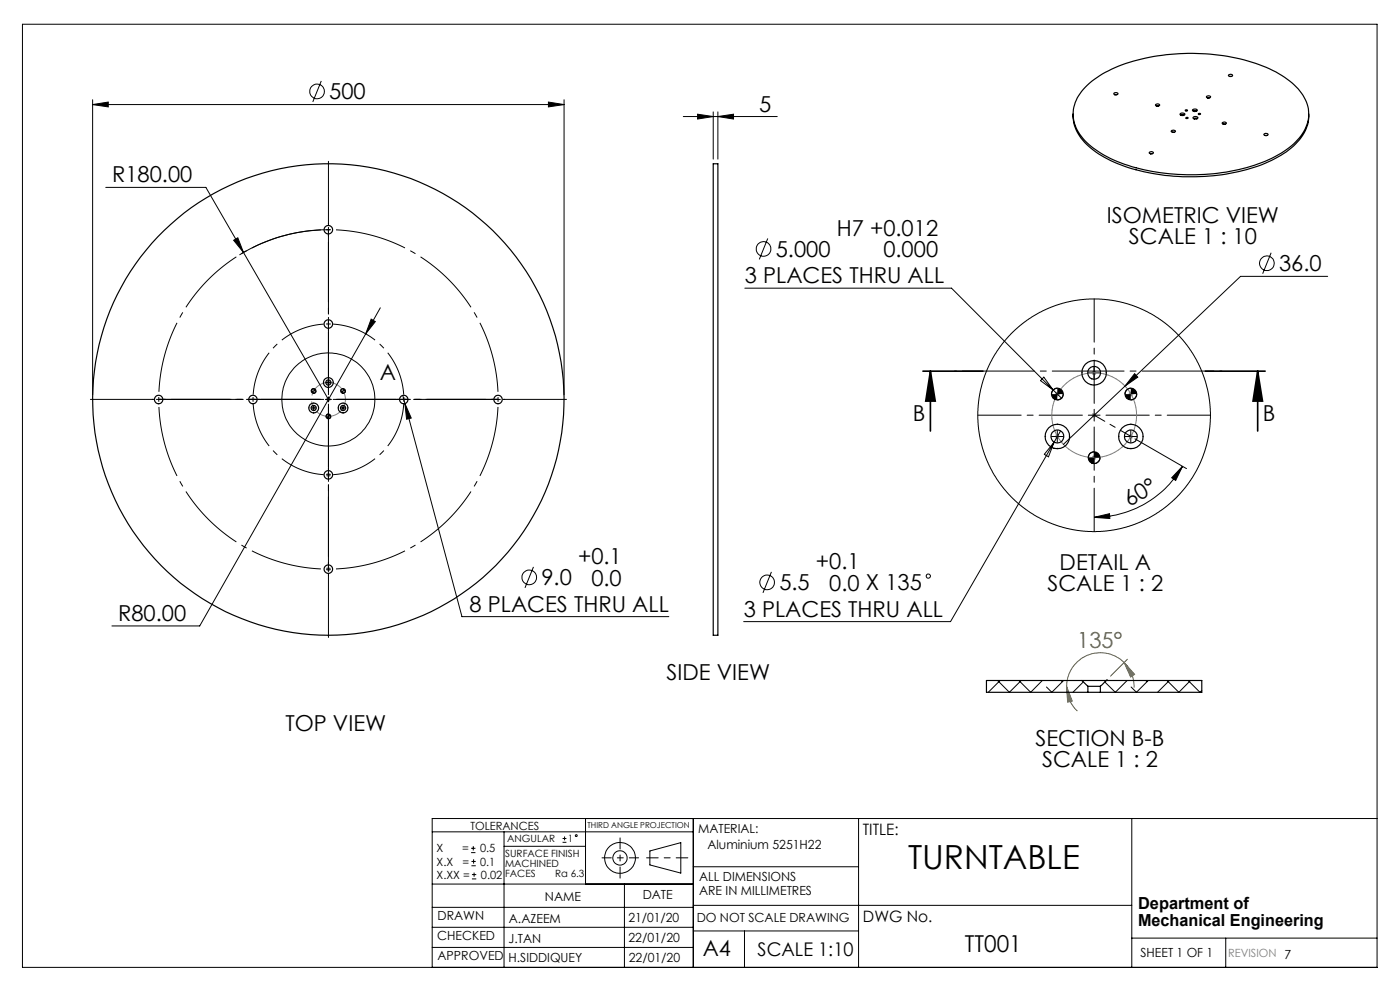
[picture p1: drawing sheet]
<svg xmlns="http://www.w3.org/2000/svg" width="297mm" height="210mm" viewBox="0 0 297 210" stroke-linecap="round" stroke-linejoin="round" font-family="sans-serif">
<g fill="none" stroke="#000" stroke-width=".21">
<path d="M4.8 5.1h287.3v200.1h-287.3zM68.2 17.2l-1.8 4.4M19.6 22.2l3.4-.5v1zM19.6 21.2v62.5M19.6 22.2h100.1M22.4 39.7h21.3l7.9 13.8M116.3 21.7l3.4 .5-3.4 .5zM119.7 21.2v62.5M145 24.7h19.9M148 24.2l3.3 .5-3.3 .6zM151.3 23.7v10.1M152.3 24.7l3.3-.5v1.1z"/>
<path d="M152.3 23.7v10.1M49.6 51l.8-.6 1.2 3.1zM51.6 53.5l18.1 31.2M70.1 48.7a36.3 36.3 0 0 0-19.3 5.4M162.9 50.6l-1.8 4.4M269.7 53.6l-1.8 4.5M281.7 58.6h-18.5l-37.6 35.7M77.6 70.8l-35.2 62h-18.7M78.7 67.7l.9 .5-2 2.6zM80.7 65.3l-3.1 5.5M158 61.1h43.9l21.5 21.6M230.9 79.1h2.5"/>
<path d="M232.1 77.8v2.6M240.7 79.3l.7 .7-2.7 1.9zM66 86.5h1M66.5 82.4l-.3 .2-.2 .3M66.5 86v1M67 82.9v.3l-.5 .2M69.1 81.1h1.1M69.1 84.7h1.1M69.7 87.8l-.3 .1-.3 .4M69.7 80.6v1M69.7 84.2v1M70.2 88.3l-.2 .5h-.3"/>
<path d="M72.3 86.5h1M72.8 82.4l-.4 .2-.1 .3M72.8 86v1M73.3 82.9l-.2 .4-.3 .1M85.4 83.9l.5 1.7M85.9 85.6l1.3 3.1-.9 .2zM85.9 85.6l12.1 45.2h43.9M105.2 84.7h1M105.7 84.2v1M221.4 80l2 2.7-2.7-2zM223.1 92.6h2.5M223.4 82.7l1.8 1.8"/>
<path d="M223.6 93.8l-22 38.1h-43.8M223.6 93.8l-1.2 3.1-.9-.5zM224.3 91.3v2.5M224.3 82.3l-.1 .1a1.22 1.22 0 0 0-1.1 1.2M225 91.4l-1.4 2.4M225.6 83.6v.1a1.22 1.22 0 0 1-1.3 1.1M232.1 95.8h-.1a1.22 1.22 0 0 0-1.1 1.3M233.4 97.1a1.33 1.33 0 0 1-1.3 1.2M238.7 92.6h2.5M239.9 91.3v2.5M239.9 82.3l-.2 .1a1.22 1.22 0 0 0-1 1.2M240.8 93.1l10.9 6.3"/>
<path d="M241.2 83.6l-.1 .1a1.22 1.22 0 0 1-1.2 1.1M250.9 98.9l-1.5 3-.8-.6zM250.9 98.9a21.6 21.6 0 0 1-18.8 10.8M232.1 109.7l3.3-.7v1zM113.2 120.3l-1.8 4.4M163.7 121.3l-1.8 4.5M234.9 144.1l-.5 .5M91.7 176.5h55.4M106.9 176.5v28.7M106.9 179.5h17.3M124.2 173.6v13.9M147.1 173.6v31.6"/>
<path d="M182.1 173.6v31.6M240.1 173.6v31.6M292.1 173.6h-200.4v31.6M91.7 196.7h55.4M91.7 192.5h55.4M91.7 187.5h55.4M132.5 187.5v17.7M137.9 180.5l6.5-1.8v6.5l-6.5-1.7zM147.1 183.9h35M147.1 197.5h35M147.1 192h93M157.9 197.5v7.7"/>
<path d="M240.1 199h52M260 199v6.2M91.7 201h55.4"/>
<circle cx="67.3" cy="19.4" r="1.55"/>
<circle cx="162" cy="52.8" r="1.56"/>
<circle cx="268.8" cy="55.8" r="1.56"/>
<circle cx="69.7" cy="84.7" r="9.9"/>
<circle cx="112.3" cy="122.5" r="1.55"/>
<circle cx="162.7" cy="123.5" r="1.55"/>
<circle cx="196.9" cy="122.2" r=".46"/>
<circle cx="131.5" cy="182" r="1.52"/>
<circle cx="131.5" cy="182" r="3.3"/>
</g>
<path d="M145.9 182h-8.7" fill="none" stroke="#000" stroke-width=".21" stroke-dasharray="15.2 1.3 1.3 1.3" stroke-dashoffset="12.8"/>
<path d="M131.5 177.7v8.6" fill="none" stroke="#000" stroke-width=".21" stroke-dasharray="15.2 1.3 1.3 1.3" stroke-dashoffset="12.9"/>
<path d="M127.7 182h7.8" fill="none" stroke="#000" stroke-width=".21" stroke-dasharray="15.2 1.3 1.3 1.3" stroke-dashoffset="13.3"/>
<path d="M195.8 78.7h12.7M197.4 78.7l1 6.4h-2zM197.4 78.7v12.7M255.7 78.7h12.7M266.8 78.7l1 6.4h-2zM266.8 78.7v12.7" fill="none" stroke="#000" stroke-width=".35"/>
<g fill="none" stroke="#808080" stroke-width=".21">
<path d="M231.6 79.1h1M231.7 78.7l.7 .7M232.1 78.6v1M232.4 78.7l-.7 .7M66 82.9h1M66 86.5h1M66.2 86.2l.7 .7M66.2 82.6l.7 .7M66.5 82.4v1M66.5 86v1M66.9 86.2l-.7 .7M66.9 82.6l-.7 .7"/>
<path d="M69.1 81.1h1.1M69.1 88.3h1.1M69.1 84.7h1.1M69.3 80.8l.7 .7M69.3 88l.7 .7M69.3 84.4l.7 .7M69.7 80.6v1M69.7 84.2v1M69.7 87.8v1M70 80.8l-.7 .7M70 88l-.7 .7M70 84.4l-.7 .7"/>
<path d="M72.3 82.9h1M72.3 86.5h1M72.4 82.6l.7 .7M72.4 86.2l.7 .7M72.8 82.4v1M72.8 86v1M73.1 82.6l-.7 .7M73.1 86.2l-.7 .7M223.8 83.6h1M223.8 92.6h1M223.9 92.2l.7 .7M223.9 83.2l.7 .8"/>
<path d="M224.3 83.1v1M224.3 92.1v1M224.6 92.2l-.7 .7M224.6 83.2l-.7 .8M231.6 97.1h1M231.6 88.1h1M231.7 96.7l.7 .7M231.7 87.7l.7 .7M232.1 87.6v1M232.1 96.6v1M232.4 96.7l-.7 .7M232.4 87.7l-.7 .7"/>
<path d="M239.4 83.6h1M239.4 92.6h1M239.5 83.2l.7 .8M239.5 92.2l.7 .7M239.9 83.1v1M239.9 92.1v1M240.2 83.2l-.7 .8M240.2 92.2l-.7 .7M69.1 100.7h1.1M69.3 100.4l.7 .7M69.7 100.3v.9M70 100.4l-.7 .7"/>
<path d="M69.1 120.7h1.1M69.3 120.4l.7 .7M69.7 120.3v.9M70 120.4l-.7 .7"/>
</g>
<path d="M239.2 139.8l-3.6 3.6M226.3 145.6l1.2 3.1-1 .2zM226.3 145.6a7.3 7.3 0 0 0 2.3 5.2M238.5 140.5l2.2 2.5-.8 .6zM238.5 140.5a7.1 7.1 0 0 0-7.8-1.5 7.1 7.1 0 0 0-4.4 6.6M238.5 140.5a7.4 7.4 0 0 1 2.1 5.4" fill="none" stroke="#808000" stroke-width=".21"/>
<g fill="none" stroke="#000" stroke-width=".21" stroke-dasharray="15.2 1.3 1.3 1.3" stroke-linecap="butt">
<path d="M69.7 48.7h-.5M69.7 48.7h.5M69.7 68.7h-.5M69.7 68.7h.5M33.7 84.7v.5M33.7 84.7v-.5M53.7 84.7v.5M53.7 84.7v-.5M85.7 84.7v-.5M85.7 84.7v.5M69.7 100.7h.5M69.7 100.7h-.5"/>
<path d="M69.7 120.7h.5M69.7 120.7h-.5"/>
</g>
<path d="M68.7 48.7a36 36 0 0 0-35 35M33.7 85.7a36 36 0 0 0 35 35M105.7 83.7a36 36 0 0 0-35-35M70.7 120.7a36 36 0 0 0 35-35" fill="none" stroke="#000" stroke-width=".21" stroke-dasharray="15.2 1.3 1.3 1.3" stroke-dashoffset="-.6" stroke-linecap="butt"/>
<path d="M68.7 68.8a16 16 0 0 0-15 14.9M53.7 85.7a16 16 0 0 0 15 15M85.6 83.7a16 16 0 0 0-14.9-14.9M70.7 100.7a16 16 0 0 0 14.9-15" fill="none" stroke="#000" stroke-width=".21" stroke-dasharray="15.2 1.3 1.3 1.3" stroke-dashoffset="5.6" stroke-linecap="butt"/>
<path d="M73.1 83.7a3.6 3.6 0 0 0-6-1.5 3.6 3.6 0 0 0 1.6 6 3.6 3.6 0 0 0 4.5-4.3l-.1-.2" fill="none" stroke="#808080" stroke-width=".21" stroke-dasharray="15.2 1.3 1.3 1.3" stroke-dashoffset="5.8" stroke-linecap="butt"/>
<g fill="none" stroke="#000" stroke-width=".21" stroke-dasharray="15.2 1.3 1.3 1.3">
<path d="M69.7 48.7v-.5M69.7 48.7v.5M69.7 47.7v-.4M69.7 49.7v.4M69.7 68.7v-.5M69.7 68.7v.5M69.7 67.7v-.4M69.7 69.7v.4M229.6 79.1h-.1M232.1 76.6v-.2M234.6 79.1h.1M32.7 84.7h-.4"/>
<path d="M33.7 84.7h-.5M33.7 84.7h.5M34.7 84.7h.4M52.7 84.7h-.4M53.7 84.7h-.5M53.7 84.7h.5M54.7 84.7h.4M65.6 86.5h-.1M66.6 85.5h.1M66.6 87.5v.1M67.6 86.5h.1M68.7 81.1h-.1"/>
<path d="M69.7 80.1h.1M69.7 82.1v.1M69.7 84.7v-.5M69.7 84.7h-.5M69.7 84.7v.5M69.7 84.7h.5M69.7 99.7v-.4M70.7 81.1h.1M71.8 86.5h-.1M72.8 85.5h.1M72.8 87.5v.1M73.8 86.5h.1"/>
<path d="M84.7 84.7h-.4M85.7 84.7h.5M85.7 84.7h-.5M86.7 84.7h.4M104.7 84.7h-.4M106.7 84.7h.4M221.8 92.6h-.1M224.3 90.1v-.2M224.3 95.1v.1M226.8 92.6h.2M232.1 81.6v.1M232.1 88.1v-1.3"/>
<path d="M232.1 88.1h-1.2M232.1 88.1v1.2M232.1 88.1h1.3M237.4 92.6h-.1M239.9 90.1v-.2M239.9 95.1v.1M242.4 92.6h.1M69.7 119.7v-.4M69.7 100.7v.5M69.7 100.7v-.5M69.7 101.7v.4M69.7 120.7v.5"/>
<path d="M69.7 120.7v-.5M69.7 121.7v.4"/>
</g>
<path d="M229.6 88.1h-22.1M232.1 85.6v-22.2M232.1 90.6v22.1M234.6 88.1h22.2" fill="none" stroke="#000" stroke-width=".21" stroke-dasharray="15.2 1.3 1.3 1.3" stroke-dashoffset="6.1"/>
<g fill="none" stroke="#808080" stroke-width=".21" stroke-dasharray="15.2 1.3 1.3 1.3">
<path d="M228.6 79.8l-.8 .4M229.5 79.5l-.9 .3M230.4 79.2l-.9 .3M231.3 79.1l-.9 .1M232.3 79.1h-1M233.2 79.1h-.9M234.1 79.3l-.9-.2M235.1 79.6l-1-.3M235.9 79.9l-.8-.3M223.1 87.9l.1 1M223.2 88.9l.1 .9M223.2 87l-.1 .9"/>
<path d="M223.3 89.8l.2 .9M223.4 86l-.2 1M223.5 90.7l.3 .9M223.6 85.1l-.2 .9M223.8 91.6l.5 .8M224 84.3l-.4 .8M224.3 92.4l.5 .8M224.4 83.4l-.4 .9M224.8 93.2l.5 .8M224.9 82.7l-.5 .7M225.3 94l.7 .7M225.5 81.9l-.6 .8"/>
<path d="M226 94.7l.7 .6M226.2 81.3l-.7 .6M226.7 95.3l.8 .5M227 80.7l-.8 .6M227.5 95.8l.8 .4M227.8 80.2l-.8 .5M228.3 96.2l.9 .4M229.2 96.6l.9 .2M230.1 96.8l.9 .2M231 97l1 .1M232 97.1l.9-.1M232.9 97l.9-.1"/>
<path d="M233.8 96.9l1-.2M234.8 96.7l.8-.3M235.6 96.4l.9-.5M236.5 95.9l.8-.5M236.8 80.4l-.9-.5M237.3 95.4l.7-.5M237.5 80.9l-.7-.5M238 94.9l.7-.7M238.3 81.5l-.8-.6M238.7 94.2l.6-.7M238.9 82.2l-.6-.7M239.3 93.5l.5-.8"/>
<path d="M239.5 82.9l-.6-.7M239.8 92.7l.5-.8M240 83.7l-.5-.8M240.3 91.9l.3-.9M240.4 84.6l-.4-.9M240.6 91l.3-.9M240.7 85.4l-.3-.8M240.9 90.1l.2-.9M241 86.4l-.3-1M241.1 89.2v-1M241.1 87.3l-.1-.9M241.1 88.2v-.9"/>
</g>
<path d="M33.7 84.7h72" fill="none" stroke="#000" stroke-width=".21" stroke-dasharray="15.2 1.3 1.3 1.3" stroke-dashoffset=".2"/>
<path d="M202.5 78.7h56.7" fill="none" stroke="#000" stroke-width=".21" stroke-dasharray="15.2 1.3 1.3 1.3" stroke-dashoffset="-1.7"/>
<path d="M232.1 88.1l7.8 4.5" fill="none" stroke="#000" stroke-width=".21" stroke-dasharray="15.2 1.3 1.3 1.3" stroke-dashoffset="12.6"/>
<path d="M68.7 84.7h-35.5M69.7 83.7v-35.5M69.7 85.7v35.5M70.7 84.7h35.5" fill="none" stroke="#000" stroke-width=".21" stroke-dasharray="15.2 1.3 1.3 1.3" stroke-dashoffset="-.6"/>
<path d="M68.7 84.7h-49.5M69.7 83.7v-49.5M69.7 85.7v49.5M70.7 84.7h49.5" fill="none" stroke="#000" stroke-width=".21" stroke-dasharray="15.2 1.3 1.3 1.3" stroke-dashoffset="1.9"/>
<g fill="#000">
<path d="M266.8 78.7l1 6.4h-2zM197.4 78.7l1 6.4h-2z"/>
<path d="M230.9 97.1a1.26 1.26 0 0 0 1.2 1.2v-1.2zM232.1 95.8v1.3h1.3v-.2a1.29 1.29 0 0 0-1.3-1.1zM238.7 83.6v.1a1.22 1.22 0 0 0 1.2 1.1v-1.2zM239.9 82.3v1.3h1.3a1.33 1.33 0 0 0-1.3-1.3zM223.1 83.6v.1a1.22 1.22 0 0 0 1.2 1.1v-1.2zM224.3 82.3v1.3h1.3a1.26 1.26 0 0 0-1.3-1.3z"/>
<path d="M232.1 109.7l3.3-.7v1zM250.9 98.9l-1.5 3-.8-.6z"/>
</g>
<path d="M238.5 140.5l2.2 2.5-.8 .6zM226.3 145.6l1.2 3.1-1 .2z" fill="#808000"/>
<g fill="#000">
<path d="M19.6 22.2l3.4-.5v1zM116.3 21.7l3.4 .5-3.4 .5zM85.9 85.6l.4 3.3 .9-.2zM78.7 67.7l-1.1 3.1 2-2.6zM49.6 51l2 2.5-1.2-3.1zM240.7 79.3l-2 2.6 2.7-1.9z"/>
<path d="M148 24.2l3.3 .5-3.3 .6zM152.3 24.7l3.3-.5v1.1z"/>
<path d="M69.1 88.3l.3 .5h.3v-.5zM69.7 87.8v.5h.5l-.2-.4zM72.3 82.9l.1 .3 .4 .2v-.5zM72.8 82.4v.5h.5l-.1-.3zM66 82.9l.1 .3 .4 .2v-.5zM66.5 82.4v.5h.5v-.3z"/>
</g>
<g fill="none" stroke="#000" stroke-width=".25">
<path d="M230.6 18.1a27.4 27.4 0 0 1 14.1-6.1 43.3 43.3 0 0 1 26 3.3 12.8 12.8 0 0 1 6.8 7.3 8.1 8.1 0 0 1-3.1 7.9 30.1 30.1 0 0 1-16.1 6.3 42.8 42.8 0 0 1-23.4-3.5 13.1 13.1 0 0 1-7-7.2 8 8 0 0 1 2.7-8zM236.3 19.8l.3-.1a.33 .33 0 0 1 .4 0 .33 .33 0 0 1 .1 .3l-.1 .1a.44 .44 0 0 1-.7-.3zM260.7 15.9l.1-.1a.36 .36 0 0 1 .4-.1 .36 .36 0 0 1 .2 .4l-.2 .1a.33 .33 0 0 1-.4 0 .33 .33 0 0 1-.1-.3zM260.9 16.2h.3M151.3 34.7h1v100.1h-1zM227.6 24.2a9 9 0 0 0 4.4 7.6 31.8 31.8 0 0 0 16.1 5.5 41.3 41.3 0 0 0 22.4-3.7 12.4 12.4 0 0 0 7-7.7l.1-1.7M236.5 20.1h.4M243.8 32.3a.48 .48 0 0 1 .5-.1 .48 .48 0 0 1 .4 .3l-.2 .1a.47 .47 0 0 1-.7-.3zM244.1 32.6h.3M245.2 22.1h.2a.32 .32 0 0 1 .4-.1 .32 .32 0 0 1 .1 .4v.1a.44 .44 0 0 1-.8-.3zM245.4 22.5h.3M248.5 27.7l.2-.1a.31 .31 0 0 1 .4 0 .31 .31 0 0 1 .2 .4l-.2 .1a.34 .34 0 0 1-.4 0 .34 .34 0 0 1-.2-.4z"/>
<path d="M248.7 28.1h.4M250.3 24.2l.4-.2a.41 .41 0 0 1 .4 0 .41 .41 0 0 1 .2 .4l-.6 .1zM250.6 24.5v-.1a.3 .3 0 0 1 .5 .1M251.5 23.3l.4 .1a.23 .23 0 0 1-.2 .2 .23 .23 0 0 1-.2-.3zM251.6 25l.4-.1a.2 .2 0 0 1-.2 .3 .2 .2 0 0 1-.2-.2zM253 23.3l.2-.1a.42 .42 0 0 1 .5-.1 .42 .42 0 0 1 .2 .4v.1a.51 .51 0 0 1-.9-.3zM253.2 24.9l.2-.2a.37 .37 0 0 1 .5 0 .37 .37 0 0 1 .1 .5l-.4 .1a.31 .31 0 0 1-.4-.1 .31 .31 0 0 1 0-.3zM253.2 23.6a.3 .3 0 0 1 .6 0M253.3 25.2l.2-.1 .4 .1M255.9 20.5a.43 .43 0 0 1 .5-.2 .43 .43 0 0 1 .4 .4h-.2a.44 .44 0 0 1-.7-.2zM256.2 20.8h.3M259.3 26.1a.48 .48 0 0 1 .5-.2 .48 .48 0 0 1 .3 .3l-.1 .1a.44 .44 0 0 1-.7-.2z"/>
<path d="M259.5 26.3h.4M268.2 28.4l.2-.1a.32 .32 0 0 1 .4 0 .32 .32 0 0 1 .1 .4h-.2a.31 .31 0 0 1-.4 .1 .31 .31 0 0 1-.1-.4zM268.4 28.7h.3M229.5 144.3h5.2M229.5 144.3h-20.2v2.6h21.5M229.5 144.3l1.3 1.3M230.8 145.6h2.6M230.8 146.9h2.6M230.8 145.6v1.3M233.4 145.6v1.3M234.7 144.3l-1.3 1.3M234.7 144.3h20.3v2.6h-21.6"/>
<circle cx="254.5" cy="24.2" r=".21"/>
<circle cx="69.7" cy="48.7" r=".9"/>
<circle cx="69.7" cy="68.7" r=".9"/>
<circle cx="232.1" cy="79.1" r="1.37"/>
<circle cx="232.1" cy="79.1" r="2.6"/>
<circle cx="33.7" cy="84.8" r=".89"/>
<circle cx="53.7" cy="84.8" r=".89"/>
<circle cx="66.5" cy="82.9" r=".5"/>
<circle cx="66.5" cy="86.5" r=".55"/>
<circle cx="66.6" cy="86.5" r="1.04"/>
<circle cx="69.6" cy="84.8" r="50"/>
<circle cx="69.7" cy="81.1" r="1.05"/>
<circle cx="69.7" cy="81.1" r=".56"/>
<circle cx="69.7" cy="88.3" r=".5"/>
<circle cx="72.8" cy="82.9" r=".5"/>
<circle cx="72.8" cy="86.5" r="1.05"/>
<circle cx="72.8" cy="86.5" r=".55"/>
<circle cx="85.7" cy="84.8" r=".89"/>
<circle cx="105.7" cy="84.8" r=".89"/>
<circle cx="224.3" cy="92.6" r="1.37"/>
<circle cx="224.3" cy="92.6" r="2.6"/>
<circle cx="224.3" cy="83.6" r="1.24"/>
<circle cx="232.1" cy="97.1" r="1.24"/>
<circle cx="239.9" cy="92.6" r="1.37"/>
<circle cx="239.9" cy="92.6" r="2.6"/>
<circle cx="239.9" cy="83.6" r="1.24"/>
<circle cx="69.7" cy="100.7" r=".9"/>
<circle cx="69.7" cy="120.7" r=".9"/>
</g>
<g fill="none" stroke="#000" stroke-width=".21">
<path d="M211.6 144.3l2.5 2.6 2.5-2.6M212.2 144.3l-2.5 2.6M216.1 144.3l2.6 2.6 2.4-2.6M225.1 144.3l.3 .3M225.6 144.3l-2.5 2.6-1.1-1.2M229.8 144.6l-2.2 2.3M239.1 144.3l-2.5 2.6-2.2-2.2M243.1 144.3l.2 .3M243.6 144.3l-2.5 2.6-1.1-1.2M247.6 144.3l2.5 2.6 2.5-2.6M248.1 144.3l-2.5 2.6M252.1 144.3l2.5 2.6 .4-.4"/>
<path d="M99.9 179.9h1M100.4 179.5v.9M119.3 178.7h.9M119.3 177.9h.9M119.8 177.4v.9M99.9 180.9h1M100 183.6h.9M100 182.7h.9M100.1 186.4h.9M100.1 185.5h.9M100.5 182.3v.9M100.6 185.1v.9"/>
<circle cx="232.1" cy="88.1" r="24.7"/>
<circle cx="122.2" cy="177.3" r=".2"/>
</g>
<text font-size="7.1" x="192.6" y="184.3">TURNTABLE</text>
<text font-size="4.9" x="204.7" y="201.9">TT001</text>
<g font-size="4.7">
<text x="69.8" y="21.1">500</text>
<text x="161" y="23.7">5</text>
<text x="23.8" y="38.7">R180.00</text>
<text x="234.8" y="47.3">ISOMETRIC VIEW</text>
<text x="177.5" y="50">H7 +0.012</text>
<text x="239.5" y="51.8">SCALE 1 : 10</text>
<text x="164.6" y="54.5">5.000</text>
<text x="187.4" y="54.6">0.000</text>
<text x="271.3" y="57.5">36.0</text>
<text x="158" y="60.1">3 PLACES THRU ALL</text>
<text x="80.6" y="80.6">A</text>
<text x="193.6" y="89.3">B</text>
<text x="267.9" y="89.3">B</text>
<text x="239.6" y="107.6" transform="rotate(-31 239.6 107.6)">60°</text>
<text x="122.6" y="119.7">+0.1</text>
<text x="114.9" y="124.2">9.0</text>
<text x="125.5" y="124.2">0.0</text>
<text x="165.3" y="125.2">5.5</text>
<text x="173.1" y="120.8">+0.1</text>
<text x="175.9" y="125.3">0.0 X 135</text>
<text x="222.2" y="125.4">SCALE 1 : 2</text>
<text x="224.8" y="120.9">DETAIL A</text>
<text x="25.1" y="131.7">R80.00</text>
<text x="99.6" y="129.8">8 PLACES THRU ALL</text>
<text x="157.8" y="130.8">3 PLACES THRU ALL</text>
<text x="141.4" y="144.3">SIDE VIEW</text>
<text x="60.5" y="155.1">TOP VIEW</text>
<text x="219.7" y="158.2">SECTION B-B</text>
<text x="221.1" y="162.8">SCALE 1 : 2</text>
<text x="149.1" y="202.9">A4</text>
</g>
<text font-size="4.7" fill="#808000" x="228.5" y="137.5" transform="rotate(-1 228.5 137.5)">135°</text>
<text font-size="4" x="160.7" y="202.8">SCALE 1:10</text>
<g font-size="3.5">
<text x="241.4" y="192.8">Department of</text>
<text x="241.4" y="196.3">Mechanical Engineering</text>
</g>
<g font-size="3.3">
<text x="183" y="177.2">TITLE:</text>
<text x="183.1" y="195.7">DWG No.</text>
</g>
<g font-size="2.7">
<text x="148.1" y="176.7">MATERIAL:</text>
<text x="150.1" y="180.1">Aluminium 5251H22</text>
<text x="115.6" y="191">NAME</text>
<text x="136.3" y="190.8">DATE</text>
<text x="148.3" y="186.8">ALL DIMENSIONS</text>
<text x="148.3" y="189.8">ARE IN MILLIMETRES</text>
<text x="92.8" y="195.2">DRAWN</text>
<text x="107.9" y="195.7">A.AZEEM</text>
<text x="133.3" y="195.6">21/01/20</text>
<text x="147.8" y="195.7">DO NOT SCALE DRAWING</text>
<text x="92.8" y="199.3">CHECKED</text>
<text x="92.8" y="203.6">APPROVED</text>
<text x="107.9" y="199.9">J.TAN</text>
<text x="133.3" y="199.8">22/01/20</text>
<text x="242" y="203">SHEET 1 OF 1</text>
<text x="107.9" y="204.1">H.SIDDIQUEY</text>
<text x="133.4" y="204">22/01/20</text>
</g>
<g font-size="2.4">
<text x="99.8" y="176">TOLERANCES</text>
<text x="92.6" y="180.8">X</text>
<text x="92.6" y="183.6">X.X</text>
<text x="98" y="180.8">=</text>
<text x="98.1" y="183.6">=</text>
<text x="101.8" y="180.8">0.5</text>
<text x="101.9" y="183.6">0.1</text>
<text x="92.6" y="186.4">X.XX =</text>
<text x="102" y="186.4">0.02</text>
</g>
<text font-size="2.4" fill="#808080" x="260.6" y="203">REVISION 7</text>
<g font-size="2.1">
<text x="107.6" y="178.6">ANGULAR</text>
<text x="120.5" y="178.6">1</text>
<text x="107.2" y="181.8">SURFACE FINISH</text>
<text x="107.2" y="183.9">MACHINED</text>
<text x="107.2" y="186">FACES</text>
<text x="117.8" y="186">Ra 6.3</text>
</g>
<text font-size="1.7" x="124.6" y="175.7">THIRD ANGLE PROJECTION</text>
</svg>
